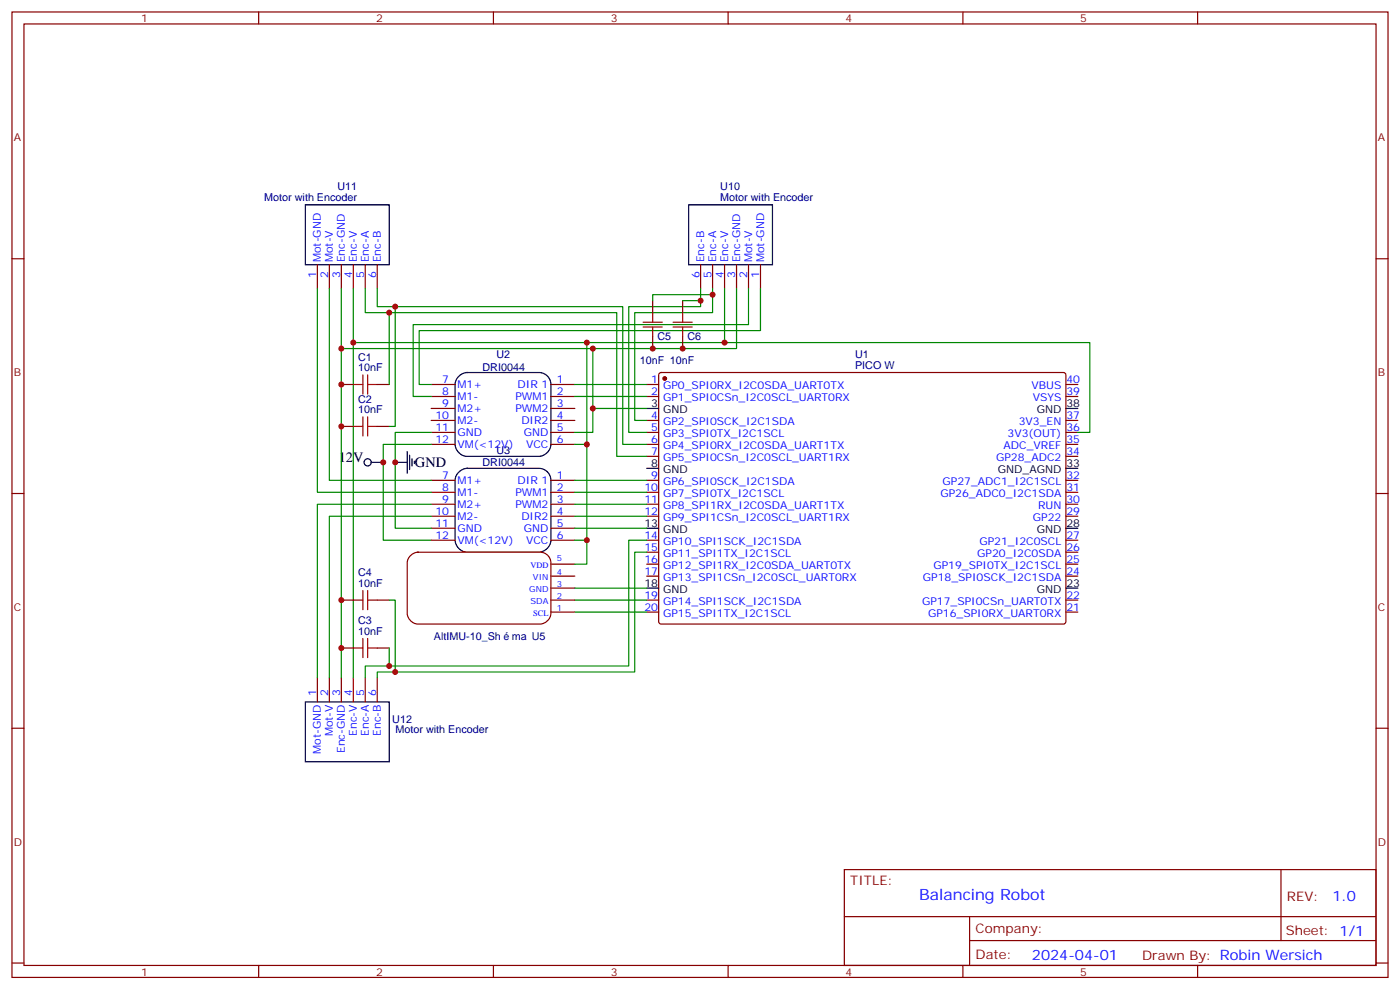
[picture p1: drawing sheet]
<svg xmlns="http://www.w3.org/2000/svg" width="412mm" height="292mm" viewBox="0 0 412 292" stroke-linecap="round" stroke-linejoin="round" font-family="sans-serif">
<g fill="none" stroke="#870000" stroke-width=".35">
<path d="M3.5 3.5h405.4v284.4h-405.4zM7.1 7.1h398.2v277.2h-398.2zM76.2 3.5v3.6M145.3 3.5v3.6M214.5 3.5v3.6M283.6 3.5v3.6M352.8 3.5v3.6M3.5 76.2h3.6M93.5 78v7M97 78v7M100.5 78v7M104.1 78v7"/>
<path d="M107.6 78v7M111.1 78v7M206.4 78v7M209.9 78v7M213.4 78v7M217 78v7M220.5 78v7M224 78v7M405.3 76.2h3.6M127 113.2h7.1M127 116.8h7.1M162.3 113.2h7"/>
<path d="M162.3 116.8h7M190.5 113.2h3.5M190.5 116.8h3.5M194.3 109.9l.4-.2 118.8 .1 .5 .6-.1 73-.6 .4-118.8-.1-.5-.6v-72.7zM314 113.2h3.5M314 116.8h3.5M127 123.8h7.1M127 127.4h7.1M127 130.9h7.1M127 120.3h7.1M162.3 123.8h7M162.3 127.4h7"/>
<path d="M162.3 130.9h7M162.3 120.3h7M190.5 123.8h3.5M190.5 127.4h3.5M190.5 130.9h3.5M190.5 134.4h3.5M314 123.8h3.5M314 127.4h3.5M314 130.9h3.5M314 134.4h3.5M3.5 145.3h3.6M127 141.5h7.1"/>
<path d="M127 145h7.1M127 148.5h7.1M127 152h7.1M127 159.1h7.1M127 155.6h7.1M162.3 141.5h7M162.3 145h7M162.3 148.5h7M162.3 152h7M162.3 159.1h7M162.3 155.6h7M190.5 141.5h3.5"/>
<path d="M190.5 145h3.5M190.5 148.5h3.5M190.5 152h3.5M190.5 159.1h3.5M314 141.5h3.5M314 145h3.5M314 148.5h3.5M314 152h3.5M314 159.1h3.5M405.3 145.3h3.6M190.5 162.6h3.5M190.5 166.2h3.5"/>
<path d="M190.5 169.7h3.5M190.5 176.7h3.5M314 162.6h3.5M314 166.2h3.5M314 169.7h3.5M314 176.7h3.5M93.5 199.7v7M97 199.7v7M100.5 199.7v7M104.1 199.7v7M107.6 199.7v7M111.1 199.7v7"/>
<path d="M190.5 180.3h3.5M314 180.3h3.5M3.5 214.5h3.6M405.3 214.5h3.6M248.7 256.1h156.6v28.2h-156.6zM377.3 256.1v20.9M248.7 270h156.5M285.6 277h119.6M285.6 270v14.1M3.5 283.6h3.6M76.2 284.3v3.6M145.3 284.3v3.6"/>
<path d="M214.5 284.3v3.6M283.6 284.3v3.6M352.8 284.3v3.6M405.3 283.6h3.6"/>
</g>
<circle cx="195.8" cy="111.5" r=".53" fill="#870000" stroke="#870000" stroke-width=".35"/>
<g fill="none" stroke="#000" stroke-width=".35">
<path d="M90 60.3h24.7v17.7h-24.7zM202.8 60.3h24.7v17.7h-24.7zM135.2 110.7a3.6 3.6 0 0 1 2.4-1h21.1a3.5 3.5 0 0 1 3.6 3.5v17.7a3.8 3.8 0 0 1-3.6 3.5h-21.1a3.8 3.8 0 0 1-3.5-3.5v-17.7a3.5 3.5 0 0 1 1.1-2.5zM109.4 136.2h3.5M116.4 136.2h3.5M119.9 133v6.3M120.6 134.1v4.2M121.4 135.1v2.1M122.1 135.8v.7M135.2 139a3.6 3.6 0 0 1 2.4-1.1h21.1a3.5 3.5 0 0 1 3.6 3.6v17.6a3.8 3.8 0 0 1-3.6 3.5h-21.1a3.8 3.8 0 0 1-3.5-3.5v-17.6a3.5 3.5 0 0 1 1.1-2.5zM190.5 120.3h3.5M190.5 137.9h3.5"/>
<path d="M314 120.3h3.5M314 137.9h3.5M190.5 155.6h3.5M314 155.6h3.5M190.5 173.2h3.5M314 173.2h3.5M90 206.7h24.7v17.7h-24.7z"/>
<circle cx="108.3" cy="136.2" r="1.06"/>
</g>
<path d="M120.7 163.8a3.4 3.4 0 0 1 2.4-1.2h36a3.2 3.2 0 0 1 3.2 3.2v14.8a3.4 3.4 0 0 1-3.2 3.2h-36a3.4 3.4 0 0 1-3.2-3.2v-14.8l.1-.7z" fill="#fff" stroke="#870000" stroke-width=".35"/>
<g fill="none" stroke="#870000" stroke-width=".35">
<path d="M192.3 88.5v3.6M192.3 99.1v3.6M201.1 88.5v3.6M201.1 99.1v3.6M100.5 113.2h3.6M111.1 113.2h3.6M100.5 125.6h3.6M111.1 125.6h3.6M100.5 176.7h3.6M111.1 176.7h3.6M162.3 176.7h7M162.3 173.2h7"/>
<path d="M162.3 169.7h7M162.3 166.2h7M100.5 190.9h3.6M111.1 190.9h3.6M162.3 180.3h7"/>
</g>
<g fill="none" stroke="#008700" stroke-width=".35">
<path d="M93.5 85v60h33.5M97 85v56.5h30M100.5 85v114.7M104.1 85v15.9h68.8M107.6 85v7.1h74.1v42.3h8.8M111.1 85v5.3h72.3v40.6h7.1M114.7 92.1v21.1M116.4 90.3v35.3h-1.7M201.1 88.5h5.3M206.4 85v5.3h-21.2v37.1h5.3M209.9 85v7.1h-22.9v31.7h3.5M209.9 86.8h-17.6v1.7"/>
<path d="M213.4 85v15.9M217 85v17.7h-42.4v24.7h-5.3M220.5 85v10.6h-98.8v21.2h5.3M224 85v12.4h-100.5v15.8h3.5M100.5 102.7h74.1M104.1 100.9v98.8M169.3 113.2h21.2M169.3 116.8h21.2M127 127.4h-10.6v28.2h10.6M127 130.9h-14.1v28.2h14.1M169.3 130.9h3.6M174.6 120.3h15.9"/>
<path d="M317.5 127.4h3.5v-26.5h-148.1v65.3h-3.6M127 152h-30v47.7M127 148.5h-33.5v51.2M169.3 155.6h21.2M169.3 152h21.2M169.3 148.5h21.2M169.3 145h21.2M169.3 141.5h21.2M169.3 159.1h3.6M190.5 159.1h-5.3v37h-77.6v3.6M114.7 176.7h1.7v21.2M169.3 176.7h21.2"/>
<path d="M169.3 173.2h21.2M190.5 162.6h-3.5v35.3h-75.9v1.8M114.7 190.9v5.2M169.3 180.3h21.2"/>
</g>
<g fill="none" stroke="#a10000" stroke-width=".35">
<path d="M189.4 94.9h5.7M189.4 96.3h5.7M192.3 92.1v2.8M192.3 96.3v2.8M198.3 94.9h5.6M198.3 96.3h5.6M201.1 92.1v2.8M201.1 96.3v2.8M104.1 113.2h2.8M106.9 110.4v5.7M108.3 113.2h2.8M108.3 110.4v5.7"/>
<path d="M104.1 125.6h2.8M106.9 122.8v5.6M108.3 122.8v5.6M108.3 125.6h2.8M104.1 176.7h2.8M106.9 173.9v5.7M108.3 173.9v5.7M108.3 176.7h2.8M104.1 190.9h2.8M106.9 188v5.7M108.3 188v5.7M108.3 190.9h2.8"/>
</g>
<g fill="#c00">
<circle cx="116.4" cy="136.2" r=".88"/>
<circle cx="112.9" cy="136.2" r=".88"/>
<circle cx="174.6" cy="120.3" r=".88"/>
<circle cx="213.4" cy="100.9" r=".88"/>
<circle cx="172.9" cy="100.9" r=".88"/>
<circle cx="174.6" cy="102.7" r=".88"/>
<circle cx="100.5" cy="102.7" r=".88"/>
<circle cx="104.1" cy="100.9" r=".88"/>
<circle cx="172.9" cy="130.9" r=".88"/>
<circle cx="172.9" cy="159.1" r=".88"/>
<circle cx="100.5" cy="113.2" r=".88"/>
<circle cx="100.5" cy="125.6" r=".88"/>
<circle cx="114.7" cy="92.1" r=".88"/>
<circle cx="116.4" cy="90.3" r=".88"/>
<circle cx="100.5" cy="190.9" r=".88"/>
<circle cx="100.5" cy="176.7" r=".88"/>
<circle cx="114.7" cy="196.1" r=".88"/>
<circle cx="116.4" cy="197.9" r=".88"/>
<circle cx="192.3" cy="102.7" r=".88"/>
<circle cx="201.1" cy="102.7" r=".88"/>
<circle cx="206.4" cy="88.5" r=".88"/>
<circle cx="209.9" cy="86.8" r=".88"/>
</g>
<text font-size="4.6" fill="#00f" x="270.8" y="265.1">Balancing Robot</text>
<g font-size="4.2">
<text x="99.8" y="136.2">12V</text>
<text x="122.2" y="137.6">GND</text>
</g>
<g font-size="4.2" fill="#00f">
<text x="392.5" y="265.4">1.0</text>
<text x="304" y="282.7">2024-04-01</text>
</g>
<g font-size="3.9" fill="#800">
<text x="250.5" y="260.7">TITLE:</text>
<text x="379.1" y="265.4">REV:</text>
<text x="287.4" y="274.9">Company:</text>
<text x="378.7" y="275.5">Sheet: 1/1</text>
<text x="287.4" y="282.6">Date:</text>
<text x="336.4" y="282.7">Drawn By: Robin Wersich</text>
</g>
<g font-size="3.2" fill="#800">
<text x="41.6" y="6.5">1</text>
<text x="110.8" y="6.5">2</text>
<text x="179.9" y="6.5">3</text>
<text x="249.1" y="6.5">4</text>
<text x="318.2" y="6.5">5</text>
<text x="4.1" y="41.6">A</text>
<text x="405.9" y="41.6">A</text>
<text x="4.1" y="110.8">B</text>
<text x="405.9" y="110.8">B</text>
<text x="4.1" y="179.9">C</text>
<text x="405.9" y="179.9">C</text>
<text x="4.1" y="249.1">D</text>
<text x="405.9" y="249.1">D</text>
<text x="41.6" y="287.3">1</text>
<text x="110.8" y="287.3">2</text>
<text x="179.9" y="287.3">3</text>
<text x="249.1" y="287.3">4</text>
<text x="318.2" y="287.3">5</text>
</g>
<g font-size="3.2" fill="#000080">
<text x="77.9" y="59.3">Motor with Encoder</text>
<text x="99.4" y="56.1">U11</text>
<text x="212.2" y="59.3">Motor with Encoder</text>
<text x="212.2" y="56">U10</text>
<text x="193.7" y="100.2">C5</text>
<text x="202.5" y="100.2">C6</text>
<text x="105.5" y="106.2">C1</text>
<text x="146.2" y="105.4">U2</text>
<text x="188.5" y="107.3">10nF 10nF</text>
<text x="251.9" y="105.5">U1</text>
<text x="105.5" y="109.4">10nF</text>
<text x="142.1" y="109.1">DRI0044</text>
<text x="251.9" y="108.7">PICO W</text>
<text x="105.5" y="118.6">C2</text>
<text x="105.5" y="121.7">10nF</text>
<text x="142.1" y="137.3">DRI0044</text>
<text x="146.2" y="133.7">U3</text>
<text x="105.5" y="172.9">10nF</text>
<text x="105.5" y="169.7">C4</text>
<text x="105.5" y="183.9">C3</text>
<text x="105.5" y="187">10nF</text>
<text x="127.8" y="188.5">AltIMU-10_Sh</text>
<text x="150.7" y="188.5">ma U5</text>
<text x="115.6" y="212.8">U12</text>
<text x="116.5" y="216">Motor with Encoder</text>
</g>
<g font-size="3.2" fill="#00f">
<text x="94.5" y="77.3" transform="rotate(-90 94.5 77.3)">Mot-GND</text>
<text x="98.1" y="77.3" transform="rotate(-90 98.1 77.3)">Mot-V</text>
<text x="101.6" y="77.3" transform="rotate(-90 101.6 77.3)">Enc-GND</text>
<text x="105.1" y="77.3" transform="rotate(-90 105.1 77.3)">Enc-V</text>
<text x="108.7" y="77.3" transform="rotate(-90 108.7 77.3)">Enc-A</text>
<text x="112.2" y="77.3" transform="rotate(-90 112.2 77.3)">Enc-B</text>
<text x="207.4" y="77.3" transform="rotate(-90 207.4 77.3)">Enc-B</text>
<text x="211" y="77.3" transform="rotate(-90 211 77.3)">Enc-A</text>
<text x="214.5" y="77.3" transform="rotate(-90 214.5 77.3)">Enc-V</text>
<text x="218" y="77.3" transform="rotate(-90 218 77.3)">Enc-GND</text>
<text x="221.5" y="77.3" transform="rotate(-90 221.5 77.3)">Mot-V</text>
<text x="225.1" y="77.3" transform="rotate(-90 225.1 77.3)">Mot-GND</text>
<text x="93.1" y="81.7" transform="rotate(-90 93.1 81.7)">1</text>
<text x="96.7" y="81.7" transform="rotate(-90 96.7 81.7)">2</text>
<text x="100.2" y="81.7" transform="rotate(-90 100.2 81.7)">3</text>
<text x="103.7" y="81.7" transform="rotate(-90 103.7 81.7)">4</text>
<text x="107.2" y="81.7" transform="rotate(-90 107.2 81.7)">5</text>
<text x="110.8" y="81.7" transform="rotate(-90 110.8 81.7)">6</text>
<text x="206" y="81.7" transform="rotate(-90 206 81.7)">6</text>
<text x="209.5" y="81.7" transform="rotate(-90 209.5 81.7)">5</text>
<text x="213.1" y="81.7" transform="rotate(-90 213.1 81.7)">4</text>
<text x="216.6" y="81.7" transform="rotate(-90 216.6 81.7)">3</text>
<text x="220.1" y="81.7" transform="rotate(-90 220.1 81.7)">2</text>
<text x="223.7" y="81.7" transform="rotate(-90 223.7 81.7)">1</text>
<text x="130.3" y="112.9">7</text>
<text x="164" y="112.9">1</text>
<text x="191.8" y="112.9">1</text>
<text x="314.1" y="112.9">40</text>
<text x="130.3" y="116.4">8</text>
<text x="130.3" y="119.9">9</text>
<text x="134.8" y="114.3">M1+</text>
<text x="134.8" y="117.8">M1-</text>
<text x="151.8" y="117.8">PWM1</text>
<text x="152.5" y="114.3">DIR 1</text>
<text x="164" y="116.4">2</text>
<text x="164" y="119.9">3</text>
<text x="191.8" y="116.4">2</text>
<text x="195.3" y="114.7">GP0_SPI0RX_I2C0SDA_UART0TX</text>
<text x="195.3" y="118.2">GP1_SPI0CSn_I2C0SCL_UART0RX</text>
<text x="303.8" y="114.7">VBUS</text>
<text x="304.2" y="118.2">VSYS</text>
<text x="314.1" y="116.4">39</text>
<text x="128.3" y="123.5">10</text>
<text x="134.8" y="121.4">M2+</text>
<text x="134.8" y="124.9">M2-</text>
<text x="151.8" y="121.4">PWM2</text>
<text x="153.6" y="124.9">DIR2</text>
<text x="164" y="123.5">4</text>
<text x="191.8" y="123.5">4</text>
<text x="195.3" y="125.2">GP2_SPI0SCK_I2C1SDA</text>
<text x="300.1" y="125.2">3V3_EN</text>
<text x="314.1" y="123.5">37</text>
<text x="128.3" y="127">11</text>
<text x="128.3" y="130.5">12</text>
<text x="134.8" y="128.4">GND</text>
<text x="134.8" y="131.9">VM(&lt;12V)</text>
<text x="154.3" y="128.4">GND</text>
<text x="155" y="131.9">VCC</text>
<text x="164" y="127">5</text>
<text x="164" y="130.5">6</text>
<text x="191.8" y="127">5</text>
<text x="191.8" y="130.5">6</text>
<text x="195.3" y="128.8">GP3_SPI0TX_I2C1SCL</text>
<text x="296.8" y="128.8">3V3(OUT)</text>
<text x="314.1" y="130.5">35</text>
<text x="314.1" y="127">36</text>
<text x="191.8" y="134.1">7</text>
<text x="195.3" y="132.3">GP4_SPI0RX_I2C0SDA_UART1TX</text>
<text x="195.3" y="135.8">GP5_SPI0CSn_I2C0SCL_UART1RX</text>
<text x="293.4" y="135.8">GP28_ADC2</text>
<text x="295.6" y="132.3">ADC_VREF</text>
<text x="314.1" y="134.1">34</text>
<text x="130.3" y="141.1">7</text>
<text x="134.8" y="142.5">M1+</text>
<text x="152.5" y="142.5">DIR 1</text>
<text x="164" y="141.1">1</text>
<text x="191.8" y="141.1">9</text>
<text x="195.3" y="142.9">GP6_SPI0SCK_I2C1SDA</text>
<text x="277.7" y="142.9">GP27_ADC1_I2C1SCL</text>
<text x="314.1" y="141.1">32</text>
<text x="130.3" y="144.6">8</text>
<text x="130.3" y="148.2">9</text>
<text x="134.8" y="146.1">M1-</text>
<text x="134.8" y="149.6">M2+</text>
<text x="151.8" y="146.1">PWM1</text>
<text x="151.8" y="149.6">PWM2</text>
<text x="164" y="144.6">2</text>
<text x="164" y="148.2">3</text>
<text x="189.8" y="144.6">10</text>
<text x="189.8" y="148.2">11</text>
<text x="195.3" y="146.4">GP7_SPI0TX_I2C1SCL</text>
<text x="195.3" y="149.9">GP8_SPI1RX_I2C0SDA_UART1TX</text>
<text x="277" y="146.4">GP26_ADC0_I2C1SDA</text>
<text x="305.8" y="149.9">RUN</text>
<text x="314.1" y="148.2">30</text>
<text x="314.1" y="144.6">31</text>
<text x="128.3" y="151.7">10</text>
<text x="128.3" y="155.2">11</text>
<text x="134.8" y="153.1">M2-</text>
<text x="153.6" y="153.1">DIR2</text>
<text x="164" y="151.7">4</text>
<text x="164" y="155.2">5</text>
<text x="189.8" y="151.7">12</text>
<text x="195.3" y="153.5">GP9_SPI1CSn_I2C0SCL_UART1RX</text>
<text x="304.3" y="153.5">GP22</text>
<text x="314.1" y="151.7">29</text>
<text x="128.3" y="158.8">12</text>
<text x="134.8" y="156.6">GND</text>
<text x="134.8" y="160.2">VM(&lt;12V)</text>
<text x="154.3" y="156.6">GND</text>
<text x="155" y="160.2">VCC</text>
<text x="164" y="158.8">6</text>
<text x="189.8" y="158.8">14</text>
<text x="195.3" y="160.5">GP10_SPI1SCK_I2C1SDA</text>
<text x="288.5" y="160.5">GP21_I2C0SCL</text>
<text x="314.1" y="158.8">27</text>
<text x="189.8" y="162.3">15</text>
<text x="189.8" y="165.8">16</text>
<text x="195.3" y="164">GP11_SPI1TX_I2C1SCL</text>
<text x="195.3" y="167.6">GP12_SPI1RX_I2C0SDA_UART0TX</text>
<text x="274.9" y="167.6">GP19_SPI0TX_I2C1SCL</text>
<text x="287.9" y="164">GP20_I2C0SDA</text>
<text x="314.1" y="165.8">25</text>
<text x="314.1" y="162.3">26</text>
<text x="189.8" y="169.3">17</text>
<text x="195.3" y="171.1">GP13_SPI1CSn_I2C0SCL_UART0RX</text>
<text x="271.9" y="171.1">GP18_SPI0SCK_I2C1SDA</text>
<text x="314.1" y="169.3">24</text>
<text x="189.8" y="176.4">19</text>
<text x="189.8" y="179.9">20</text>
<text x="195.3" y="178.2">GP14_SPI1SCK_I2C1SDA</text>
<text x="271.6" y="178.2">GP17_SPI0CSn_UART0TX</text>
<text x="314.1" y="179.9">21</text>
<text x="314.1" y="176.4">22</text>
<text x="195.3" y="181.7">GP15_SPI1TX_I2C1SCL</text>
<text x="273.4" y="181.7">GP16_SPI0RX_UART0RX</text>
<text x="93.1" y="205" transform="rotate(-90 93.1 205)">1</text>
<text x="96.7" y="205" transform="rotate(-90 96.7 205)">2</text>
<text x="100.2" y="205" transform="rotate(-90 100.2 205)">3</text>
<text x="103.7" y="205" transform="rotate(-90 103.7 205)">4</text>
<text x="107.2" y="205" transform="rotate(-90 107.2 205)">5</text>
<text x="110.8" y="205" transform="rotate(-90 110.8 205)">6</text>
<text x="98.1" y="216.9" transform="rotate(-90 98.1 216.9)">Mot-V</text>
<text x="101.6" y="221.8" transform="rotate(-90 101.6 221.8)">Enc-GND</text>
<text x="105.1" y="216.7" transform="rotate(-90 105.1 216.7)">Enc-V</text>
<text x="108.7" y="216.7" transform="rotate(-90 108.7 216.7)">Enc-A</text>
<text x="112.2" y="216.7" transform="rotate(-90 112.2 216.7)">Enc-B</text>
<text x="94.5" y="222" transform="rotate(-90 94.5 222)">Mot-GND</text>
</g>
<g font-size="3.2">
<text x="191.8" y="119.9">3</text>
<text x="314.1" y="119.9">38</text>
<text x="195.3" y="121.7">GND</text>
<text x="305.4" y="121.7">GND</text>
<text x="191.8" y="137.6">8</text>
<text x="314.1" y="137.6">33</text>
<text x="195.3" y="139.3">GND</text>
<text x="293.9" y="139.3">GND_AGND</text>
<text x="189.8" y="155.2">13</text>
<text x="314.1" y="155.2">28</text>
<text x="195.3" y="157">GND</text>
<text x="305.4" y="157">GND</text>
<text x="189.8" y="172.9">18</text>
<text x="314.1" y="172.9">23</text>
<text x="195.3" y="174.6">GND</text>
<text x="305.4" y="174.6">GND</text>
</g>
<g font-size="2.5" fill="#00f">
<text x="156.2" y="167.2">VDD</text>
<text x="164" y="165.3">5</text>
<text x="157" y="170.7">VIN</text>
<text x="164" y="172.9">3</text>
<text x="164" y="169.3">4</text>
<text x="155.9" y="174.3">GND</text>
<text x="156.3" y="177.8">SDA</text>
<text x="164" y="179.9">1</text>
<text x="164" y="176.4">2</text>
<text x="157.1" y="181.3">SCL</text>
</g>
</svg>
